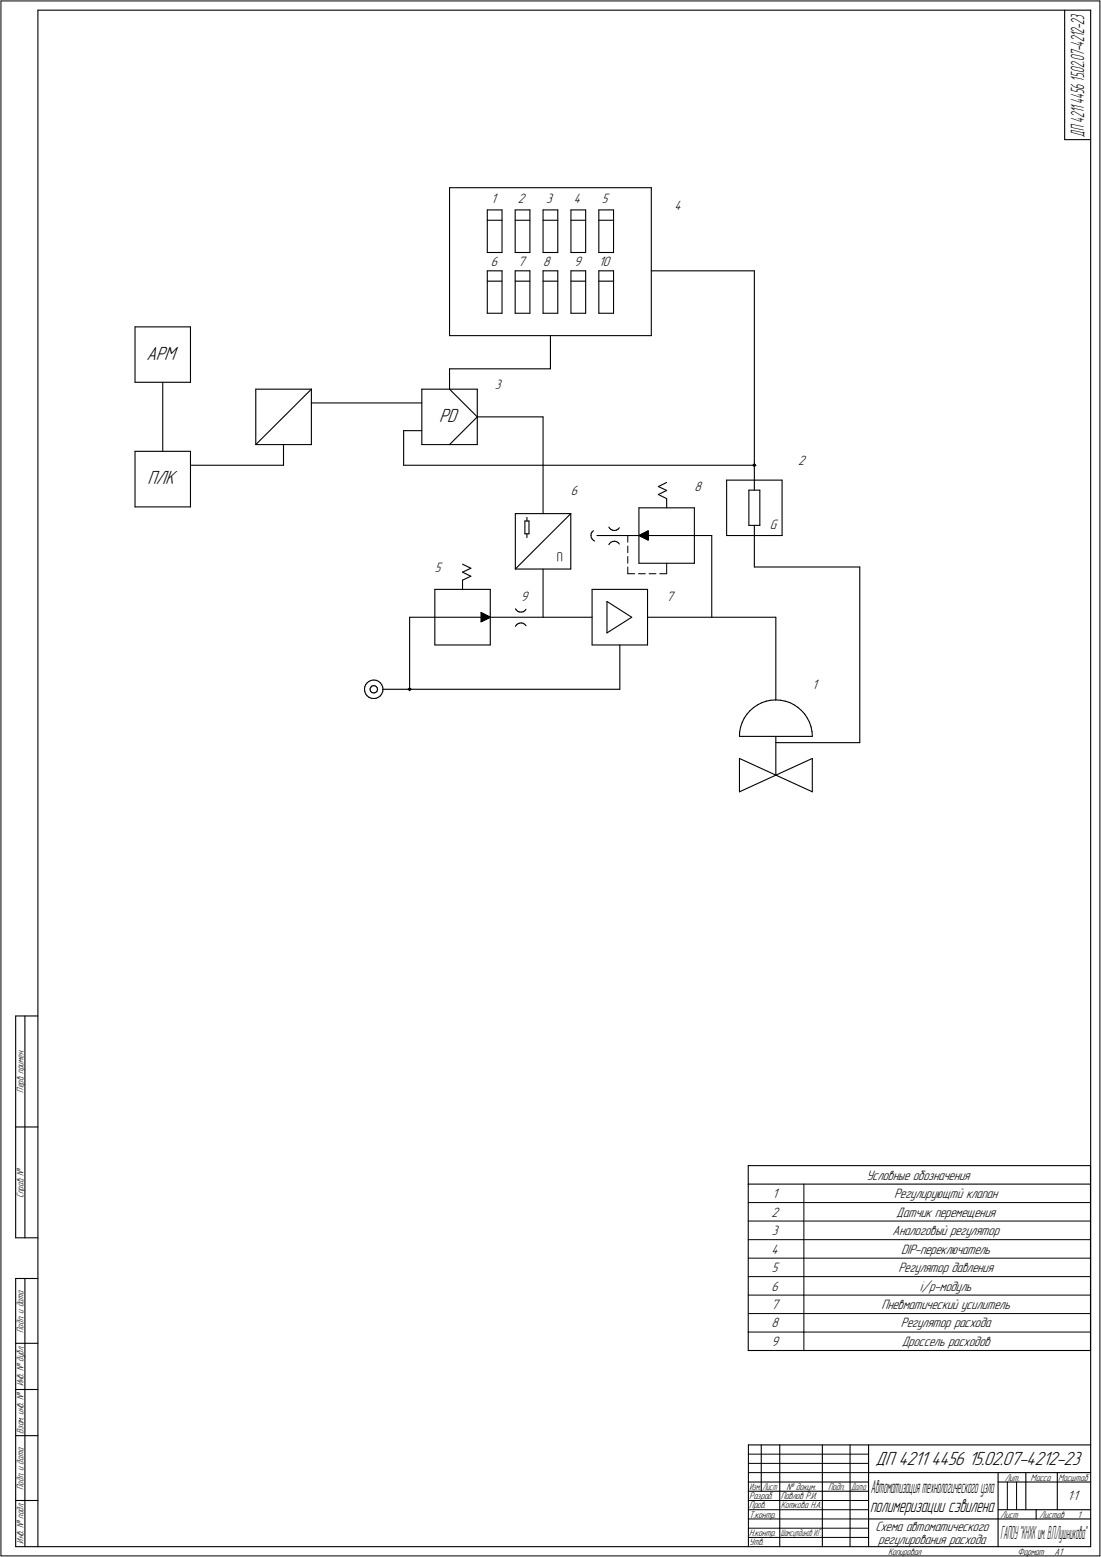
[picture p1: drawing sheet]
<svg xmlns="http://www.w3.org/2000/svg" width="595mm" height="842mm" viewBox="0 0 595 842" stroke-linecap="round" stroke-linejoin="round" font-family="sans-serif">
<g fill="none" stroke="#000" stroke-width=".59">
<path d="M20 6v831zM20 6h570zM575 6v70zM590 6v831zM575 76h15zM243 102h109zM243 102v80zM263 114h8zM263 114v23zM263 119h8zM271 114v23zM278 114h8z"/>
<path d="M278 114v23zM278 119h8zM286 114v23zM294 114h7zM294 114v23zM294 119h7zM301 114v23zM309 114h8zM309 114v23zM309 119h8zM317 114v23zM324 114h8z"/>
<path d="M324 114v23zM324 119h8zM332 114v23zM352 102v80zM263 137h8zM278 137h8zM294 137h7zM309 137h8zM324 137h8zM263 146h8zM263 146v23zM263 152h8z"/>
<path d="M271 146v23zM278 146h8zM278 146v23zM278 152h8zM286 146v23zM294 146h7zM294 146v23zM294 152h7zM301 146v23zM309 146h8zM309 146v23zM309 152h8z"/>
<path d="M317 146v23zM324 146h8zM324 146v23zM324 152h8zM332 146v23zM352 146h56zM408 146v114zM73 177h30zM73 177v30zM103 177v30zM263 169h8zM278 169h8z"/>
<path d="M294 169h7zM309 169h8zM324 169h8zM243 182h109zM243 199v11zM243 199h55zM298 182v17zM73 207h30zM88 207v37zM138 210h30zM138 210v30zM168 210v30z"/>
<path d="M168 218h60zM228 210h30zM228 210v30zM243 210l15 15zM258 210v30zM218 233h10zM218 233v19zM258 225l-15 15zM258 225h36zM294 225v53zM73 244h30zM73 244v30z"/>
<path d="M103 244v30zM103 252h50zM138 240h30zM138 240l30-30zM153 240v12zM218 252h190zM228 240h30zM393 260h30zM393 260v30zM408 260v5zM423 260v30zM73 274h30z"/>
<path d="M279 278h30zM279 278v30zM285 280v2zM309 278v30zM345 275v30zM345 275h30zM356 267l4 3zM356 267l4-2zM356 263l4 2zM356 263l4-2zM360 270v5zM375 275v30z"/>
<path d="M405 265h6zM405 265v19zM411 265v19zM284 282h2zM284 289h2zM284 282v7zM285 289v2zM286 282v7zM319 290l1 1zM320 289l-1 1zM320 291v1zM320 288l1-1z"/>
<path d="M320 288v1zM320 292h1zM321 292v1zM323 290h62zM329 285v1zM329 286h1zM329 294v1zM330 286l1 1zM330 293h1zM330 293l-1 1zM331 287h1zM331 293h1z"/>
<path d="M332 287h1zM332 293h1zM333 287l1-1zM333 293h1zM334 293l1 1zM335 285l-1 1zM345 290l5 2zM345 290l5-3zM350 287v5zM385 290v44zM393 290h30zM405 284h6z"/>
<path d="M408 284v6zM408 290v17zM235 319h30zM235 319v30zM250 314v5zM250 314l5-2zM250 309l5 3zM250 309l5-2zM250 305l5 2zM265 319v30zM279 308h30zM279 308l30-30z"/>
<path d="M294 308v26zM320 319h30zM320 319v30zM345 305h30zM350 319v30zM408 307h57zM465 307v95zM221 334v39zM221 334h14zM235 334h25zM260 331v5zM260 336l5-2z"/>
<path d="M260 331l5 3zM265 334h55zM279 329v1zM279 330l1 1zM279 338l1-1zM279 338v1zM280 331h1zM280 337h1zM281 331h1zM281 337h1zM282 331h1zM282 337h1z"/>
<path d="M283 331l1-1zM283 337l1 1zM284 338h.1M284 330h.1M328 325v17zM328 325l13 9zM350 334h69zM419 334v45zM235 349h30zM320 349h30zM328 342l13-8zM335 349v24z"/>
<path d="M197 373v1zM197 371v2zM197 374l1 1zM198 375v1zM198 370l-1 1zM198 376l1 1zM199 369l1-1zM199 369l-1 1zM199 377l2 1zM200 368h1zM200 372v1zM200 373v1z"/>
<path d="M200 374h1zM200 372h.1M201 378h1zM201 368h1zM201 374l1 1zM201 371h1zM201 371l-1 1zM202 375h1zM202 371h1zM202 378h1zM202 368h1zM203 375v-1z"/>
<path d="M203 371h.1M203 378l1-1zM203 368h2zM203 371l1 1zM204 374h-1zM204 372v1zM204 373v1zM204 373h.1M204 377l1-1zM205 368l1 1zM206 369v1zM206 375l-1 1z"/>
<path d="M206 370l1 2zM207 372v1zM207 374l-1 1zM207 373h128zM207 373v1zM207 373h.1M414 379h3zM417 379h2zM419 379h3zM422 379h2zM424 379l3 1zM427 380l2 1z"/>
<path d="M400 398h39zM400 396v2zM400 393v3zM401 391l-1 2zM402 388l-1 3zM404 386l-2 2zM405 384l2-1zM405 384l-1 2zM407 383l2-2zM409 381l3-1zM412 380l2-1zM419 398v21z"/>
<path d="M429 381l2 2zM431 383l2 1zM433 384l2 2zM435 386l1 2zM436 388l2 3zM438 391v2zM438 393l1 3zM439 396v2zM400 410v18zM400 410l39 18zM419 402h46zM439 410v18z"/>
<path d="M400 428l39-18zM8 549v120zM8 549h12zM13 549v120zM8 610h12zM404 630h185zM404 630v10zM589 630v10zM404 640v80zM404 640h185zM589 640v80zM8 669h12z"/>
<path d="M8 691v146zM8 691h12zM13 691v146zM8 727h12zM404 730h31zM404 720v10zM435 730h154zM589 720v10zM8 752h12zM8 776h12zM405 781h185zM405 781v56z"/>
<path d="M411 781v26zM421 781v56zM444 781v56zM459 781v56zM469 781v56zM469 796h121zM539 796v41zM554 796v21zM571 796v21zM8 812h12zM405 802h64zM405 807h64z"/>
<path d="M539 802h15zM539 817h51zM554 802h36zM560 817v5zM8 837h12zM20 837h570zM469 822h70zM539 822h51z"/>
</g>
<g fill="none" stroke="#000" stroke-width=".54">
<path d="M1 1v841zM1 1h594zM595 1v841zM407 252h1zM408 252h.1M408 251h.1M408 251v1zM408 251l-1 1zM408 251l1 1zM408 252h1zM339 295v4zM339 290v3z"/>
<path d="M339 310h4zM339 307v3zM339 301v4zM345 310h4zM351 310h4zM357 310h3zM360 305v5zM221 373v1zM221 373h.1M222 373h.1M221 372l1 1zM221 372v1z"/>
<path d="M221 373h1zM221 374l1-1zM404 650h185zM435 640v80zM404 660h185zM404 670h31zM435 670h154zM404 680h31zM404 690h31zM435 680h154zM435 690h154zM404 700h31z"/>
<path d="M404 710h31zM435 700h154zM435 710h154zM404 720h31zM435 720h154zM435 720v10zM405 791h64zM405 796h64zM405 786h64zM405 812h64zM405 817h64zM544 802v15z"/>
<path d="M549 802v15zM405 822h64zM405 827h64zM405 832h64zM1 842h594z"/>
</g>
<g fill="#000" stroke="#000" stroke-width=".54">
<path d="M349 288h1zM349 288h1zM349 288h1zM349 288h1zM349 288h1zM349 288h1zM348 288h2zM348 288h2zM348 288h2zM348 288h2zM348 288h2zM348 289h2zM347 289h3zM347 289h3zM347 289h3zM347 289h3zM347 289h3zM347 289h3zM346 289h4zM346 289h4zM346 289h4zM346 289h4zM346 289h4zM346 290h4zM345 290h5zM346 290h4zM346 290h4zM346 290h4zM346 290h4zM346 290h4zM346 290h4zM347 290h3zM347 290h3zM347 290h3zM347 290h3zM347 291h3zM347 291h3zM348 291h2zM348 291h2zM348 291h2zM348 291h2zM348 291h2zM348 291h2zM349 291h1zM349 291h1zM349 291h1zM349 292h1zM349 292h1z"/>
<path d="M260 332h1zM260 332h1zM260 332h1zM260 332h1zM260 332h1zM260 332h1zM260 332h2zM260 332h2zM260 332h2zM260 332h2zM260 332h2zM260 332h2zM260 333h3zM260 333h3zM260 333h3zM260 333h3zM260 333h3zM260 333h3zM260 333h4zM260 333h4zM260 333h4zM260 333h4zM260 333h4zM260 334h4zM260 334h5zM260 334h5zM260 334h5zM260 334h5zM260 334h5zM260 334h5zM260 334h4zM260 334h4zM260 334h4zM260 334h4zM260 334h4zM260 335h4zM260 335h3zM260 335h3zM260 335h3zM260 335h3zM260 335h3zM260 335h3zM260 335h2zM260 335h2zM260 335h2zM260 335h2zM260 335h2zM260 336h2zM260 336h1zM260 336h1zM260 336h1zM260 336h1zM260 336h1zM260 336h1z"/>
</g>
<g fill="#fff" stroke="#fff" stroke-width=".54">
<path d="M79 187h18zM79 187h18zM79 187h18zM79 187h18zM79 187h18zM79 187h18zM79 187h18zM79 187h18zM79 187h18zM79 188h18zM79 188h18zM79 188h18zM79 188h18zM79 188h18zM79 188h18zM79 188h18zM79 188h18zM79 188h18zM79 188h18zM79 188h18zM79 188h18zM79 189h18zM79 189h18zM79 189h18zM79 189h18zM79 189h18zM79 189h18zM79 189h18zM79 189h18zM79 189h18zM79 189h18zM79 189h18zM79 189h18zM79 190h18zM79 190h18zM79 190h18zM79 190h18zM79 190h18zM79 190h18zM79 190h18zM79 190h18zM79 190h18zM79 190h18zM79 190h18zM79 190h18zM79 191h18zM79 191h18zM79 191h18zM79 191h18zM79 191h18zM79 191h18zM79 191h18zM79 191h18zM79 191h18zM79 191h18zM79 191h18zM79 192h18zM79 192h18zM79 192h18zM79 192h18zM79 192h18zM79 192h18zM79 192h18zM79 192h18zM79 192h18zM79 192h18zM79 192h18zM79 192h18zM79 193h18zM79 193h18zM79 193h18zM79 193h18zM79 193h18zM79 193h18zM79 193h18zM79 193h18zM79 193h18zM79 193h18zM79 193h18zM79 193h18zM79 194h18zM79 194h18zM79 194h18zM79 194h18zM79 194h18zM79 194h18zM79 194h18zM79 194h18zM79 194h18zM79 194h18zM79 194h18zM79 194h18zM79 195h18zM79 195h18zM79 195h18zM79 195h18zM79 195h18zM79 195h18zM79 195h18zM79 195h18zM79 195h18zM79 195h18zM79 195h18zM79 195h18zM79 196h18zM79 196h18zM79 196h18zM79 196h18zM79 196h18zM79 196h18zM79 196h18zM79 196h18zM79 196h18zM79 196h18zM79 196h18zM79 197h18zM79 197h18zM79 197h18z"/>
<path d="M237 220h12zM237 221h12zM237 221h12zM237 221h12zM237 221h12zM237 221h12zM237 221h12zM237 221h12zM237 221h12zM237 221h12zM237 221h12zM237 221h12zM237 221h12zM237 222h12zM237 222h12zM237 222h12zM237 222h12zM237 222h12zM237 222h12zM237 222h12zM237 222h12zM237 222h12zM237 222h12zM237 222h12zM237 223h12zM237 223h12zM237 223h12zM237 223h12zM237 223h12zM237 223h12zM237 223h12zM237 223h12zM237 223h12zM237 223h12zM237 223h12zM237 223h12zM237 224h12zM237 224h12zM237 224h12zM237 224h12zM237 224h12zM237 224h12zM237 224h12zM237 224h12zM237 224h12zM237 224h12zM237 224h12zM237 224h12zM237 225h12zM237 225h12zM237 225h12zM237 225h12zM237 225h12zM237 225h12zM237 225h12zM237 225h12zM237 225h12zM237 225h12zM237 225h12zM237 225h12zM237 226h12zM237 226h12zM237 226h12zM237 226h12zM237 226h12zM237 226h12zM237 226h12zM237 226h12zM237 226h12zM237 226h12zM237 226h12zM237 226h12zM237 227h12zM237 227h12zM237 227h12zM237 227h12zM237 227h12zM237 227h12zM237 227h12zM237 227h12zM237 227h12zM237 227h12zM237 227h12zM237 227h12zM237 228h12zM237 228h12zM237 228h12zM237 228h12zM237 228h12zM237 228h12zM237 228h12zM237 228h12zM237 228h12zM237 228h12zM237 228h12zM237 229h12zM237 229h12zM237 229h12zM237 229h12zM237 229h12zM237 229h12zM237 229h12zM237 229h12zM237 229h12zM237 229h12zM237 229h12zM237 229h12zM237 230h12zM237 230h12zM237 230h12zM237 230h12zM237 230h12zM237 230h12zM237 230h12zM237 230h12zM237 230h12zM237 230h12zM237 230h12z"/>
<path d="M301 297h3zM301 297h3zM301 297h3zM301 297h3zM301 297h3zM301 297h3zM301 297h3zM301 297h3zM301 298h3zM301 298h3zM301 298h3zM301 298h3zM301 298h3zM301 298h3zM301 298h3zM301 298h3zM301 298h3zM301 298h3zM301 298h3zM301 298h3zM301 299h3zM301 299h3zM301 299h3zM301 299h3zM301 299h3zM301 299h3zM301 299h3zM301 299h3zM301 299h3zM301 299h3zM301 299h3zM301 299h3zM301 300h3zM301 300h3zM301 300h3zM301 300h3zM301 300h3zM301 300h3zM301 300h3zM301 300h3zM301 300h3zM301 300h3zM301 300h3zM301 300h3zM301 301h3zM301 301h3zM301 301h3zM301 301h3zM301 301h3zM301 301h3zM301 301h3zM301 301h3zM301 301h3zM301 301h3zM301 301h3zM301 301h3zM301 302h3zM301 302h3zM301 302h3zM301 302h3zM301 302h3zM301 302h3zM301 302h3zM301 302h3zM301 302h3zM301 302h3zM301 302h3zM301 303h3zM301 303h3zM301 303h3zM301 303h3zM301 303h3zM301 303h3zM301 303h3zM301 303h3zM301 303h3zM301 303h3zM301 303h3zM301 303h3zM301 304h3zM301 304h3zM301 304h3zM301 304h3zM301 304h3z"/>
<path d="M416 281h5zM416 281h5zM416 281h5zM416 281h5zM416 281h5zM416 281h5zM416 281h5zM416 281h5zM416 281h5zM416 281h5zM416 281h5zM416 282h5zM416 282h5zM416 282h5zM416 282h5zM416 282h5zM416 282h5zM416 282h5zM416 282h5zM416 282h5zM416 282h5zM416 282h5zM416 282h5zM416 283h5zM416 283h5zM416 283h5zM416 283h5zM416 283h5zM416 283h5zM416 283h5zM416 283h5zM416 283h5zM416 283h5zM416 283h5zM416 283h5zM416 284h5zM416 284h5zM416 284h5zM416 284h5zM416 284h5zM416 284h5zM416 284h5zM416 284h5zM416 284h5zM416 284h5zM416 284h5zM416 284h5zM416 285h5zM416 285h5zM416 285h5zM416 285h5zM416 285h5zM416 285h5zM416 285h5zM416 285h5zM416 285h5zM416 285h5zM416 285h5zM416 285h5zM416 286h5zM416 286h5zM416 286h5zM416 286h5zM416 286h5zM416 286h5zM416 286h5zM416 286h5zM416 286h5zM416 286h5zM416 286h5zM416 287h5zM416 287h5zM416 287h5zM416 287h5zM416 287h5zM416 287h5zM416 287h5zM416 287h5zM416 287h5zM416 287h5zM416 287h5zM416 287h5zM416 288h5zM416 288h5z"/>
<path d="M80 254h16zM80 254h16zM80 254h16zM80 254h16zM80 255h16zM80 255h16zM80 255h16zM80 255h16zM80 255h16zM80 255h16zM80 255h16zM80 255h16zM80 255h16zM80 255h16zM80 255h16zM80 255h16zM80 256h16zM80 256h16zM80 256h16zM80 256h16zM80 256h16zM80 256h16zM80 256h16zM80 256h16zM80 256h16zM80 256h16zM80 256h16zM80 256h16zM80 257h16zM80 257h16zM80 257h16zM80 257h16zM80 257h16zM80 257h16zM80 257h16zM80 257h16zM80 257h16zM80 257h16zM80 257h16zM80 257h16zM80 258h16zM80 258h16zM80 258h16zM80 258h16zM80 258h16zM80 258h16zM80 258h16zM80 258h16zM80 258h16zM80 258h16zM80 258h16zM80 258h16zM80 259h16zM80 259h16zM80 259h16zM80 259h16zM80 259h16zM80 259h16zM80 259h16zM80 259h16zM80 259h16zM80 259h16zM80 259h16zM80 260h16zM80 260h16zM80 260h16zM80 260h16zM80 260h16zM80 260h16zM80 260h16zM80 260h16zM80 260h16zM80 260h16zM80 260h16zM80 260h16zM80 261h16zM80 261h16zM80 261h16zM80 261h16zM80 261h16zM80 261h16zM80 261h16zM80 261h16zM80 261h16zM80 261h16zM80 261h16zM80 261h16zM80 262h16zM80 262h16zM80 262h16zM80 262h16zM80 262h16zM80 262h16zM80 262h16zM80 262h16zM80 262h16zM80 262h16zM80 262h16zM80 262h16zM80 263h16zM80 263h16zM80 263h16zM80 263h16zM80 263h16zM80 263h16zM80 263h16zM80 263h16zM80 263h16zM80 263h16zM80 263h16zM80 263h16zM80 264h16zM80 264h16zM80 264h16zM80 264h16zM80 264h16zM80 264h16zM80 264h16z"/>
<path d="M265 104h4zM265 104h4zM265 104h4zM265 104h4zM265 105h4zM265 105h4zM265 105h4zM265 105h4zM265 105h4zM265 105h4zM265 105h4zM265 105h4zM265 105h4zM265 105h4zM265 105h4zM265 105h4zM265 106h4zM265 106h4zM265 106h4zM265 106h4zM265 106h4zM265 106h4zM265 106h4zM265 106h4zM265 106h4zM265 106h4zM265 106h4zM265 107h4zM265 107h4zM265 107h4zM265 107h4zM265 107h4zM265 107h4zM265 107h4zM265 107h4zM265 107h4zM265 107h4zM265 107h4zM265 107h4zM265 108h4zM265 108h4zM265 108h4zM265 108h4zM265 108h4zM265 108h4zM265 108h4zM265 108h4zM265 108h4zM265 108h4zM265 108h4zM265 108h4zM265 109h4zM265 109h4zM265 109h4zM265 109h4zM265 109h4zM265 109h4zM265 109h4zM265 109h4zM265 109h4zM265 109h4zM265 109h4zM265 109h4zM265 110h4zM265 110h4zM265 110h4zM265 110h4zM265 110h4zM265 110h4zM265 110h4zM265 110h4zM265 110h4zM265 110h4zM265 110h4zM265 110h4zM265 111h4zM265 111h4zM265 111h4zM265 111h4zM265 111h4zM265 111h4zM265 111h4zM265 111h4zM265 111h4z"/>
<path d="M280 104h5zM280 104h5zM280 104h5zM280 104h5zM280 105h5zM280 105h5zM280 105h5zM280 105h5zM280 105h5zM280 105h5zM280 105h5zM280 105h5zM280 105h5zM280 105h5zM280 105h5zM280 105h5zM280 106h5zM280 106h5zM280 106h5zM280 106h5zM280 106h5zM280 106h5zM280 106h5zM280 106h5zM280 106h5zM280 106h5zM280 106h5zM280 107h5zM280 107h5zM280 107h5zM280 107h5zM280 107h5zM280 107h5zM280 107h5zM280 107h5zM280 107h5zM280 107h5zM280 107h5zM280 107h5zM280 108h5zM280 108h5zM280 108h5zM280 108h5zM280 108h5zM280 108h5zM280 108h5zM280 108h5zM280 108h5zM280 108h5zM280 108h5zM280 108h5zM280 109h5zM280 109h5zM280 109h5zM280 109h5zM280 109h5zM280 109h5zM280 109h5zM280 109h5zM280 109h5zM280 109h5zM280 109h5zM280 109h5zM280 110h5zM280 110h5zM280 110h5zM280 110h5zM280 110h5zM280 110h5zM280 110h5zM280 110h5zM280 110h5zM280 110h5zM280 110h5zM280 110h5zM280 111h5zM280 111h5zM280 111h5zM280 111h5zM280 111h5zM280 111h5zM280 111h5zM280 111h5zM280 111h5z"/>
<path d="M295 104h5zM295 104h5zM295 104h5zM295 104h5zM295 105h5zM295 105h5zM295 105h5zM295 105h5zM295 105h5zM295 105h5zM295 105h5zM295 105h5zM295 105h5zM295 105h5zM295 105h5zM295 105h5zM295 106h5zM295 106h5zM295 106h5zM295 106h5zM295 106h5zM295 106h5zM295 106h5zM295 106h5zM295 106h5zM295 106h5zM295 106h5zM295 107h5zM295 107h5zM295 107h5zM295 107h5zM295 107h5zM295 107h5zM295 107h5zM295 107h5zM295 107h5zM295 107h5zM295 107h5zM295 107h5zM295 108h5zM295 108h5zM295 108h5zM295 108h5zM295 108h5zM295 108h5zM295 108h5zM295 108h5zM295 108h5zM295 108h5zM295 108h5zM295 108h5zM295 109h5zM295 109h5zM295 109h5zM295 109h5zM295 109h5zM295 109h5zM295 109h5zM295 109h5zM295 109h5zM295 109h5zM295 109h5zM295 109h5zM295 110h5zM295 110h5zM295 110h5zM295 110h5zM295 110h5zM295 110h5zM295 110h5zM295 110h5zM295 110h5zM295 110h5zM295 110h5zM295 110h5zM295 111h5zM295 111h5zM295 111h5zM295 111h5zM295 111h5zM295 111h5zM295 111h5zM295 111h5zM295 111h5z"/>
<path d="M310 104h5zM310 104h5zM310 104h5zM310 104h5zM310 105h5zM310 105h5zM310 105h5zM310 105h5zM310 105h5zM310 105h5zM310 105h5zM310 105h5zM310 105h5zM310 105h5zM310 105h5zM310 105h5zM310 106h5zM310 106h5zM310 106h5zM310 106h5zM310 106h5zM310 106h5zM310 106h5zM310 106h5zM310 106h5zM310 106h5zM310 106h5zM310 107h5zM310 107h5zM310 107h5zM310 107h5zM310 107h5zM310 107h5zM310 107h5zM310 107h5zM310 107h5zM310 107h5zM310 107h5zM310 107h5zM310 108h5zM310 108h5zM310 108h5zM310 108h5zM310 108h5zM310 108h5zM310 108h5zM310 108h5zM310 108h5zM310 108h5zM310 108h5zM310 108h5zM310 109h5zM310 109h5zM310 109h5zM310 109h5zM310 109h5zM310 109h5zM310 109h5zM310 109h5zM310 109h5zM310 109h5zM310 109h5zM310 109h5zM310 110h5zM310 110h5zM310 110h5zM310 110h5zM310 110h5zM310 110h5zM310 110h5zM310 110h5zM310 110h5zM310 110h5zM310 110h5zM310 110h5zM310 111h5zM310 111h5zM310 111h5zM310 111h5zM310 111h5zM310 111h5zM310 111h5zM310 111h5zM310 111h5z"/>
<path d="M325 104h5zM325 104h5zM325 104h5zM325 104h5zM325 105h5zM325 105h5zM325 105h5zM325 105h5zM325 105h5zM325 105h5zM325 105h5zM325 105h5zM325 105h5zM325 105h5zM325 105h5zM325 105h5zM325 106h5zM325 106h5zM325 106h5zM325 106h5zM325 106h5zM325 106h5zM325 106h5zM325 106h5zM325 106h5zM325 106h5zM325 106h5zM325 107h5zM325 107h5zM325 107h5zM325 107h5zM325 107h5zM325 107h5zM325 107h5zM325 107h5zM325 107h5zM325 107h5zM325 107h5zM325 107h5zM325 108h5zM325 108h5zM325 108h5zM325 108h5zM325 108h5zM325 108h5zM325 108h5zM325 108h5zM325 108h5zM325 108h5zM325 108h5zM325 108h5zM325 109h5zM325 109h5zM325 109h5zM325 109h5zM325 109h5zM325 109h5zM325 109h5zM325 109h5zM325 109h5zM325 109h5zM325 109h5zM325 109h5zM325 110h5zM325 110h5zM325 110h5zM325 110h5zM325 110h5zM325 110h5zM325 110h5zM325 110h5zM325 110h5zM325 110h5zM325 110h5zM325 110h5zM325 111h5zM325 111h5zM325 111h5zM325 111h5zM325 111h5zM325 111h5zM325 111h5zM325 111h5zM325 111h5z"/>
<path d="M265 138h5zM265 139h5zM265 139h5zM265 139h5zM265 139h5zM265 139h5zM265 139h5zM265 139h5zM265 139h5zM265 139h5zM265 139h5zM265 139h5zM265 139h5zM265 140h5zM265 140h5zM265 140h5zM265 140h5zM265 140h5zM265 140h5zM265 140h5zM265 140h5zM265 140h5zM265 140h5zM265 140h5zM265 140h5zM265 141h5zM265 141h5zM265 141h5zM265 141h5zM265 141h5zM265 141h5zM265 141h5zM265 141h5zM265 141h5zM265 141h5zM265 141h5zM265 141h5zM265 142h5zM265 142h5zM265 142h5zM265 142h5zM265 142h5zM265 142h5zM265 142h5zM265 142h5zM265 142h5zM265 142h5zM265 142h5zM265 142h5zM265 143h5zM265 143h5zM265 143h5zM265 143h5zM265 143h5zM265 143h5zM265 143h5zM265 143h5zM265 143h5zM265 143h5zM265 143h5zM265 144h5zM265 144h5zM265 144h5zM265 144h5zM265 144h5zM265 144h5zM265 144h5zM265 144h5zM265 144h5zM265 144h5zM265 144h5zM265 144h5zM265 145h5zM265 145h5zM265 145h5zM265 145h5zM265 145h5zM265 145h5zM265 145h5zM265 145h5zM265 145h5zM265 145h5zM265 145h5zM265 145h5z"/>
<path d="M280 138h5zM280 139h5zM280 139h5zM280 139h5zM280 139h5zM280 139h5zM280 139h5zM280 139h5zM280 139h5zM280 139h5zM280 139h5zM280 139h5zM280 139h5zM280 140h5zM280 140h5zM280 140h5zM280 140h5zM280 140h5zM280 140h5zM280 140h5zM280 140h5zM280 140h5zM280 140h5zM280 140h5zM280 140h5zM280 141h5zM280 141h5zM280 141h5zM280 141h5zM280 141h5zM280 141h5zM280 141h5zM280 141h5zM280 141h5zM280 141h5zM280 141h5zM280 141h5zM280 142h5zM280 142h5zM280 142h5zM280 142h5zM280 142h5zM280 142h5zM280 142h5zM280 142h5zM280 142h5zM280 142h5zM280 142h5zM280 142h5zM280 143h5zM280 143h5zM280 143h5zM280 143h5zM280 143h5zM280 143h5zM280 143h5zM280 143h5zM280 143h5zM280 143h5zM280 143h5zM280 144h5zM280 144h5zM280 144h5zM280 144h5zM280 144h5zM280 144h5zM280 144h5zM280 144h5zM280 144h5zM280 144h5zM280 144h5zM280 144h5zM280 145h5zM280 145h5zM280 145h5zM280 145h5zM280 145h5zM280 145h5zM280 145h5zM280 145h5zM280 145h5zM280 145h5zM280 145h5zM280 145h5z"/>
<path d="M294 138h5zM294 139h5zM294 139h5zM294 139h5zM294 139h5zM294 139h5zM294 139h5zM294 139h5zM294 139h5zM294 139h5zM294 139h5zM294 139h5zM294 139h5zM294 140h5zM294 140h5zM294 140h5zM294 140h5zM294 140h5zM294 140h5zM294 140h5zM294 140h5zM294 140h5zM294 140h5zM294 140h5zM294 140h5zM294 141h5zM294 141h5zM294 141h5zM294 141h5zM294 141h5zM294 141h5zM294 141h5zM294 141h5zM294 141h5zM294 141h5zM294 141h5zM294 141h5zM294 142h5zM294 142h5zM294 142h5zM294 142h5zM294 142h5zM294 142h5zM294 142h5zM294 142h5zM294 142h5zM294 142h5zM294 142h5zM294 142h5zM294 143h5zM294 143h5zM294 143h5zM294 143h5zM294 143h5zM294 143h5zM294 143h5zM294 143h5zM294 143h5zM294 143h5zM294 143h5zM294 144h5zM294 144h5zM294 144h5zM294 144h5zM294 144h5zM294 144h5zM294 144h5zM294 144h5zM294 144h5zM294 144h5zM294 144h5zM294 144h5zM294 145h5zM294 145h5zM294 145h5zM294 145h5zM294 145h5zM294 145h5zM294 145h5zM294 145h5zM294 145h5zM294 145h5zM294 145h5zM294 145h5z"/>
<path d="M310 138h5zM310 139h5zM310 139h5zM310 139h5zM310 139h5zM310 139h5zM310 139h5zM310 139h5zM310 139h5zM310 139h5zM310 139h5zM310 139h5zM310 139h5zM310 140h5zM310 140h5zM310 140h5zM310 140h5zM310 140h5zM310 140h5zM310 140h5zM310 140h5zM310 140h5zM310 140h5zM310 140h5zM310 140h5zM310 141h5zM310 141h5zM310 141h5zM310 141h5zM310 141h5zM310 141h5zM310 141h5zM310 141h5zM310 141h5zM310 141h5zM310 141h5zM310 141h5zM310 142h5zM310 142h5zM310 142h5zM310 142h5zM310 142h5zM310 142h5zM310 142h5zM310 142h5zM310 142h5zM310 142h5zM310 142h5zM310 142h5zM310 143h5zM310 143h5zM310 143h5zM310 143h5zM310 143h5zM310 143h5zM310 143h5zM310 143h5zM310 143h5zM310 143h5zM310 143h5zM310 144h5zM310 144h5zM310 144h5zM310 144h5zM310 144h5zM310 144h5zM310 144h5zM310 144h5zM310 144h5zM310 144h5zM310 144h5zM310 144h5zM310 145h5zM310 145h5zM310 145h5zM310 145h5zM310 145h5zM310 145h5zM310 145h5zM310 145h5zM310 145h5zM310 145h5zM310 145h5zM310 145h5z"/>
<path d="M324 138h7zM324 139h7zM324 139h7zM324 139h7zM324 139h7zM324 139h7zM324 139h7zM324 139h7zM324 139h7zM324 139h7zM324 139h7zM324 139h7zM324 139h7zM324 140h7zM324 140h7zM324 140h7zM324 140h7zM324 140h7zM324 140h7zM324 140h7zM324 140h7zM324 140h7zM324 140h7zM324 140h7zM324 140h7zM324 141h7zM324 141h7zM324 141h7zM324 141h7zM324 141h7zM324 141h7zM324 141h7zM324 141h7zM324 141h7zM324 141h7zM324 141h7zM324 141h7zM324 142h7zM324 142h7zM324 142h7zM324 142h7zM324 142h7zM324 142h7zM324 142h7zM324 142h7zM324 142h7zM324 142h7zM324 142h7zM324 142h7zM324 143h7zM324 143h7zM324 143h7zM324 143h7zM324 143h7zM324 143h7zM324 143h7zM324 143h7zM324 143h7zM324 143h7zM324 143h7zM324 144h7zM324 144h7zM324 144h7zM324 144h7zM324 144h7zM324 144h7zM324 144h7zM324 144h7zM324 144h7zM324 144h7zM324 144h7zM324 144h7zM324 145h7zM324 145h7zM324 145h7zM324 145h7zM324 145h7zM324 145h7zM324 145h7zM324 145h7zM324 145h7zM324 145h7zM324 145h7zM324 145h7z"/>
<path d="M439 367h4zM439 367h4zM439 367h4zM439 367h4zM439 368h4zM439 368h4zM439 368h4zM439 368h4zM439 368h4zM439 368h4zM439 368h4zM439 368h4zM439 368h4zM439 368h4zM439 368h4zM439 368h4zM439 369h4zM439 369h4zM439 369h4zM439 369h4zM439 369h4zM439 369h4zM439 369h4zM439 369h4zM439 369h4zM439 369h4zM439 369h4zM439 369h4zM439 370h4zM439 370h4zM439 370h4zM439 370h4zM439 370h4zM439 370h4zM439 370h4zM439 370h4zM439 370h4zM439 370h4zM439 370h4zM439 371h4zM439 371h4zM439 371h4zM439 371h4zM439 371h4zM439 371h4zM439 371h4zM439 371h4zM439 371h4zM439 371h4zM439 371h4zM439 371h4zM439 372h4zM439 372h4zM439 372h4zM439 372h4zM439 372h4zM439 372h4zM439 372h4zM439 372h4zM439 372h4zM439 372h4zM439 372h4zM439 372h4zM439 373h4zM439 373h4zM439 373h4zM439 373h4zM439 373h4zM439 373h4zM439 373h4zM439 373h4zM439 373h4zM439 373h4zM439 373h4zM439 373h4zM439 374h4zM439 374h4zM439 374h4zM439 374h4zM439 374h4zM439 374h4zM439 374h4zM439 374h4zM439 374h4z"/>
<path d="M282 320h5zM282 320h5zM282 320h5zM282 320h5zM282 320h5zM282 320h5zM282 320h5zM282 320h5zM282 320h5zM282 320h5zM282 321h5zM282 321h5zM282 321h5zM282 321h5zM282 321h5zM282 321h5zM282 321h5zM282 321h5zM282 321h5zM282 321h5zM282 321h5zM282 321h5zM282 322h5zM282 322h5zM282 322h5zM282 322h5zM282 322h5zM282 322h5zM282 322h5zM282 322h5zM282 322h5zM282 322h5zM282 322h5zM282 322h5zM282 323h5zM282 323h5zM282 323h5zM282 323h5zM282 323h5zM282 323h5zM282 323h5zM282 323h5zM282 323h5zM282 323h5zM282 323h5zM282 324h5zM282 324h5zM282 324h5zM282 324h5zM282 324h5zM282 324h5zM282 324h5zM282 324h5zM282 324h5zM282 324h5zM282 324h5zM282 324h5zM282 325h5zM282 325h5zM282 325h5zM282 325h5zM282 325h5zM282 325h5zM282 325h5zM282 325h5zM282 325h5zM282 325h5zM282 325h5zM282 325h5zM282 326h5zM282 326h5zM282 326h5zM282 326h5zM282 326h5zM282 326h5zM282 326h5zM282 326h5zM282 326h5zM282 326h5zM282 326h5zM282 326h5zM282 327h5zM282 327h5zM282 327h5z"/>
<path d="M267 205h5zM267 205h5zM267 205h5zM267 205h5zM267 205h5zM267 205h5zM267 205h5zM267 205h5zM267 206h5zM267 206h5zM267 206h5zM267 206h5zM267 206h5zM267 206h5zM267 206h5zM267 206h5zM267 206h5zM267 206h5zM267 206h5zM267 207h5zM267 207h5zM267 207h5zM267 207h5zM267 207h5zM267 207h5zM267 207h5zM267 207h5zM267 207h5zM267 207h5zM267 207h5zM267 207h5zM267 208h5zM267 208h5zM267 208h5zM267 208h5zM267 208h5zM267 208h5zM267 208h5zM267 208h5zM267 208h5zM267 208h5zM267 208h5zM267 208h5zM267 209h5zM267 209h5zM267 209h5zM267 209h5zM267 209h5zM267 209h5zM267 209h5zM267 209h5zM267 209h5zM267 209h5zM267 209h5zM267 209h5zM267 210h5zM267 210h5zM267 210h5zM267 210h5zM267 210h5zM267 210h5zM267 210h5zM267 210h5zM267 210h5zM267 210h5zM267 210h5zM267 210h5zM267 211h5zM267 211h5zM267 211h5zM267 211h5zM267 211h5zM267 211h5zM267 211h5zM267 211h5zM267 211h5zM267 211h5zM267 211h5zM267 211h5zM267 212h5zM267 212h5zM267 212h5zM267 212h5zM267 212h5z"/>
<path d="M309 262h5zM309 262h5zM309 262h5zM309 262h5zM309 262h5zM309 262h5zM309 262h5zM309 262h5zM309 263h5zM309 263h5zM309 263h5zM309 263h5zM309 263h5zM309 263h5zM309 263h5zM309 263h5zM309 263h5zM309 263h5zM309 263h5zM309 263h5zM309 264h5zM309 264h5zM309 264h5zM309 264h5zM309 264h5zM309 264h5zM309 264h5zM309 264h5zM309 264h5zM309 264h5zM309 264h5zM309 264h5zM309 265h5zM309 265h5zM309 265h5zM309 265h5zM309 265h5zM309 265h5zM309 265h5zM309 265h5zM309 265h5zM309 265h5zM309 265h5zM309 266h5zM309 266h5zM309 266h5zM309 266h5zM309 266h5zM309 266h5zM309 266h5zM309 266h5zM309 266h5zM309 266h5zM309 266h5zM309 266h5zM309 267h5zM309 267h5zM309 267h5zM309 267h5zM309 267h5zM309 267h5zM309 267h5zM309 267h5zM309 267h5zM309 267h5zM309 267h5zM309 267h5zM309 268h5zM309 268h5zM309 268h5zM309 268h5zM309 268h5zM309 268h5zM309 268h5zM309 268h5zM309 268h5zM309 268h5zM309 268h5zM309 268h5zM309 269h5zM309 269h5zM309 269h5zM309 269h5zM309 269h5z"/>
<path d="M364 108h5zM364 108h5zM364 108h5zM364 108h5zM364 108h5zM364 108h5zM364 108h5zM364 109h5zM364 109h5zM364 109h5zM364 109h5zM364 109h5zM364 109h5zM364 109h5zM364 109h5zM364 109h5zM364 109h5zM364 109h5zM364 109h5zM364 110h5zM364 110h5zM364 110h5zM364 110h5zM364 110h5zM364 110h5zM364 110h5zM364 110h5zM364 110h5zM364 110h5zM364 110h5zM364 110h5zM364 111h5zM364 111h5zM364 111h5zM364 111h5zM364 111h5zM364 111h5zM364 111h5zM364 111h5zM364 111h5zM364 111h5zM364 111h5zM364 112h5zM364 112h5zM364 112h5zM364 112h5zM364 112h5zM364 112h5zM364 112h5zM364 112h5zM364 112h5zM364 112h5zM364 112h5zM364 112h5zM364 113h5zM364 113h5zM364 113h5zM364 113h5zM364 113h5zM364 113h5zM364 113h5zM364 113h5zM364 113h5zM364 113h5zM364 113h5zM364 113h5zM364 114h5zM364 114h5zM364 114h5zM364 114h5zM364 114h5zM364 114h5zM364 114h5zM364 114h5zM364 114h5zM364 114h5zM364 114h5zM364 114h5zM364 115h5zM364 115h5zM364 115h5zM364 115h5zM364 115h5zM364 115h5z"/>
<path d="M235 304h5zM235 304h5zM235 304h5zM235 304h5zM235 304h5zM235 304h5zM235 304h5zM235 304h5zM235 305h5zM235 305h5zM235 305h5zM235 305h5zM235 305h5zM235 305h5zM235 305h5zM235 305h5zM235 305h5zM235 305h5zM235 305h5zM235 305h5zM235 306h5zM235 306h5zM235 306h5zM235 306h5zM235 306h5zM235 306h5zM235 306h5zM235 306h5zM235 306h5zM235 306h5zM235 306h5zM235 306h5zM235 307h5zM235 307h5zM235 307h5zM235 307h5zM235 307h5zM235 307h5zM235 307h5zM235 307h5zM235 307h5zM235 307h5zM235 307h5zM235 308h5zM235 308h5zM235 308h5zM235 308h5zM235 308h5zM235 308h5zM235 308h5zM235 308h5zM235 308h5zM235 308h5zM235 308h5zM235 308h5zM235 309h5zM235 309h5zM235 309h5zM235 309h5zM235 309h5zM235 309h5zM235 309h5zM235 309h5zM235 309h5zM235 309h5zM235 309h5zM235 309h5zM235 310h5zM235 310h5zM235 310h5zM235 310h5zM235 310h5zM235 310h5zM235 310h5zM235 310h5zM235 310h5zM235 310h5zM235 310h5zM235 310h5zM235 311h5zM235 311h5zM235 311h5zM235 311h5zM235 311h5z"/>
<path d="M360 320h5zM360 320h5zM360 320h5zM360 320h5zM360 320h5zM360 320h5zM360 320h5zM360 320h5zM360 320h5zM360 320h5zM360 321h5zM360 321h5zM360 321h5zM360 321h5zM360 321h5zM360 321h5zM360 321h5zM360 321h5zM360 321h5zM360 321h5zM360 321h5zM360 321h5zM360 322h5zM360 322h5zM360 322h5zM360 322h5zM360 322h5zM360 322h5zM360 322h5zM360 322h5zM360 322h5zM360 322h5zM360 322h5zM360 322h5zM360 323h5zM360 323h5zM360 323h5zM360 323h5zM360 323h5zM360 323h5zM360 323h5zM360 323h5zM360 323h5zM360 323h5zM360 323h5zM360 324h5zM360 324h5zM360 324h5zM360 324h5zM360 324h5zM360 324h5zM360 324h5zM360 324h5zM360 324h5zM360 324h5zM360 324h5zM360 324h5zM360 325h5zM360 325h5zM360 325h5zM360 325h5zM360 325h5zM360 325h5zM360 325h5zM360 325h5zM360 325h5zM360 325h5zM360 325h5zM360 325h5zM360 326h5zM360 326h5zM360 326h5zM360 326h5zM360 326h5zM360 326h5zM360 326h5zM360 326h5zM360 326h5zM360 326h5zM360 326h5zM360 326h5zM360 327h5zM360 327h5zM360 327h5z"/>
<path d="M431 246h5zM431 246h5zM431 246h5zM431 246h5zM431 246h5zM431 246h5zM431 247h5zM431 247h5zM431 247h5zM431 247h5zM431 247h5zM431 247h5zM431 247h5zM431 247h5zM431 247h5zM431 247h5zM431 247h5zM431 247h5zM431 248h5zM431 248h5zM431 248h5zM431 248h5zM431 248h5zM431 248h5zM431 248h5zM431 248h5zM431 248h5zM431 248h5zM431 248h5zM431 248h5zM431 249h5zM431 249h5zM431 249h5zM431 249h5zM431 249h5zM431 249h5zM431 249h5zM431 249h5zM431 249h5zM431 249h5zM431 249h5zM431 250h5zM431 250h5zM431 250h5zM431 250h5zM431 250h5zM431 250h5zM431 250h5zM431 250h5zM431 250h5zM431 250h5zM431 250h5zM431 250h5zM431 251h5zM431 251h5zM431 251h5zM431 251h5zM431 251h5zM431 251h5zM431 251h5zM431 251h5zM431 251h5zM431 251h5zM431 251h5zM431 251h5zM431 252h5zM431 252h5zM431 252h5zM431 252h5zM431 252h5zM431 252h5zM431 252h5zM431 252h5zM431 252h5zM431 252h5zM431 252h5zM431 252h5zM431 253h5zM431 253h5zM431 253h5zM431 253h5zM431 253h5zM431 253h5zM431 253h5z"/>
<path d="M375 260h5zM375 260h5zM375 260h5zM375 260h5zM375 260h5zM375 260h5zM375 260h5zM375 260h5zM375 260h5zM375 260h5zM375 261h5zM375 261h5zM375 261h5zM375 261h5zM375 261h5zM375 261h5zM375 261h5zM375 261h5zM375 261h5zM375 261h5zM375 261h5zM375 261h5zM375 262h5zM375 262h5zM375 262h5zM375 262h5zM375 262h5zM375 262h5zM375 262h5zM375 262h5zM375 262h5zM375 262h5zM375 262h5zM375 262h5zM375 263h5zM375 263h5zM375 263h5zM375 263h5zM375 263h5zM375 263h5zM375 263h5zM375 263h5zM375 263h5zM375 263h5zM375 263h5zM375 263h5zM375 264h5zM375 264h5zM375 264h5zM375 264h5zM375 264h5zM375 264h5zM375 264h5zM375 264h5zM375 264h5zM375 264h5zM375 264h5zM375 264h5zM375 265h5zM375 265h5zM375 265h5zM375 265h5zM375 265h5zM375 265h5zM375 265h5zM375 265h5zM375 265h5zM375 265h5zM375 265h5zM375 266h5zM375 266h5zM375 266h5zM375 266h5zM375 266h5zM375 266h5zM375 266h5zM375 266h5zM375 266h5zM375 266h5zM375 266h5zM375 266h5zM375 267h5zM375 267h5zM375 267h5zM375 267h5z"/>
</g>
<g font-size="10.9">
<text x="79" y="195">АРМ</text>
<text x="237" y="228">PD</text>
<text x="80" y="262">ПЛК</text>
<text x="473" y="793">ДП 4211</text>
<text x="503" y="793">4456</text>
<text x="524" y="793">15.02.07-4212-23</text>
</g>
<text font-size="10.7" x="470" y="818">полимеризации сэвилена</text>
<text font-size="10.5" x="586" y="74" transform="rotate(-90 586 74)">ДП4211445615.02.07-4212-23</text>
<g font-size="10.4">
<text x="471" y="808">Автоматизациятехнологическогоузла</text>
<text x="541" y="833">Г</text>
<text x="542" y="833">АПОУ&quot;КНХКим.В.П.Лушникова&quot;</text>
</g>
<g font-size="7.8">
<text x="265" y="110">1</text>
<text x="280" y="110">2</text>
<text x="295" y="110">3</text>
<text x="310" y="110">4</text>
<text x="325" y="110">5</text>
<text x="365" y="114">4</text>
<text x="265" y="144">6</text>
<text x="280" y="144">7</text>
<text x="294" y="144">8</text>
<text x="310" y="144">9</text>
<text x="324" y="144">10</text>
<text x="267" y="210">3</text>
<text x="431" y="252">2</text>
<text x="309" y="267">6</text>
<text x="375" y="265">8</text>
<text x="416" y="286">G</text>
<text x="235" y="309">5</text>
<text x="282" y="325">9</text>
<text x="360" y="325">7</text>
<text x="439" y="373">1</text>
<text x="468" y="638">Условные обозначения</text>
<text x="418" y="648">1</text>
<text x="483" y="648">Регулирующтй клапан</text>
<text x="417" y="658">2</text>
<text x="484" y="658">Датчик перемещения</text>
<text x="417" y="668">3</text>
<text x="482" y="668">Аналоговый регулятор</text>
<text x="417" y="678">4</text>
<text x="487" y="678">DIP-переключатель</text>
<text x="417" y="688">5</text>
<text x="486" y="688">Регулятор давления</text>
<text x="417" y="698">6</text>
<text x="497" y="698">i/p-модуль</text>
<text x="417" y="708">7</text>
<text x="476" y="708">Пневматический усилитель</text>
<text x="417" y="718">8</text>
<text x="487" y="718">Регулятор расхода</text>
<text x="417" y="728">9</text>
<text x="487" y="728">Дроссель расходов</text>
<text x="577" y="812">1:1</text>
<text x="473" y="828">Схема автоматического</text>
<text x="475" y="835">регулирования расхода</text>
</g>
<text font-size="7.3" x="304" y="298" transform="rotate(-180 304 298)">U</text>
<g font-size="5.4">
<text x="13" y="591" transform="rotate(-90 13 591)">Перв. примен.</text>
<text x="13" y="648" transform="rotate(-90 13 648)">Справ. №</text>
<text x="13" y="721" transform="rotate(-90 13 721)">Подп. и дата</text>
<text x="13" y="750" transform="rotate(-90 13 750)">Инв. № дубл.</text>
<text x="13" y="776" transform="rotate(-90 13 776)">Взам. инв. №</text>
<text x="543" y="801">Лит.</text>
<text x="557" y="801">Масса</text>
<text x="572" y="801">Масштаб</text>
<text x="13" y="806" transform="rotate(-90 13 806)">Подп. и дата</text>
<text x="425" y="806">№ докум.</text>
<text x="448" y="806">Подп.</text>
<text x="405" y="811">Разраб.</text>
<text x="405" y="816">Пров.</text>
<text x="422" y="811">Павлов Р.И.</text>
<text x="422" y="816">Коткова Н.А.</text>
<text x="405" y="821">Т.контр.</text>
<text x="541" y="821">Лист</text>
<text x="562" y="821">Листов</text>
<text x="582" y="821">1</text>
<text x="405" y="831">Н.контр.</text>
<text x="13" y="835" transform="rotate(-90 13 835)">Инв. № подл.</text>
<text x="405" y="836">Утв.</text>
<text x="480" y="841">Копировал</text>
<text x="550" y="841">Формат</text>
<text x="570" y="841">A1</text>
</g>
<g font-size="5.3">
<text x="405" y="806">Изм.</text>
<text x="412" y="806">Лист</text>
<text x="460" y="806">Дата</text>
<text x="422" y="831">Шамсутдинов И.Г.</text>
</g>
</svg>
